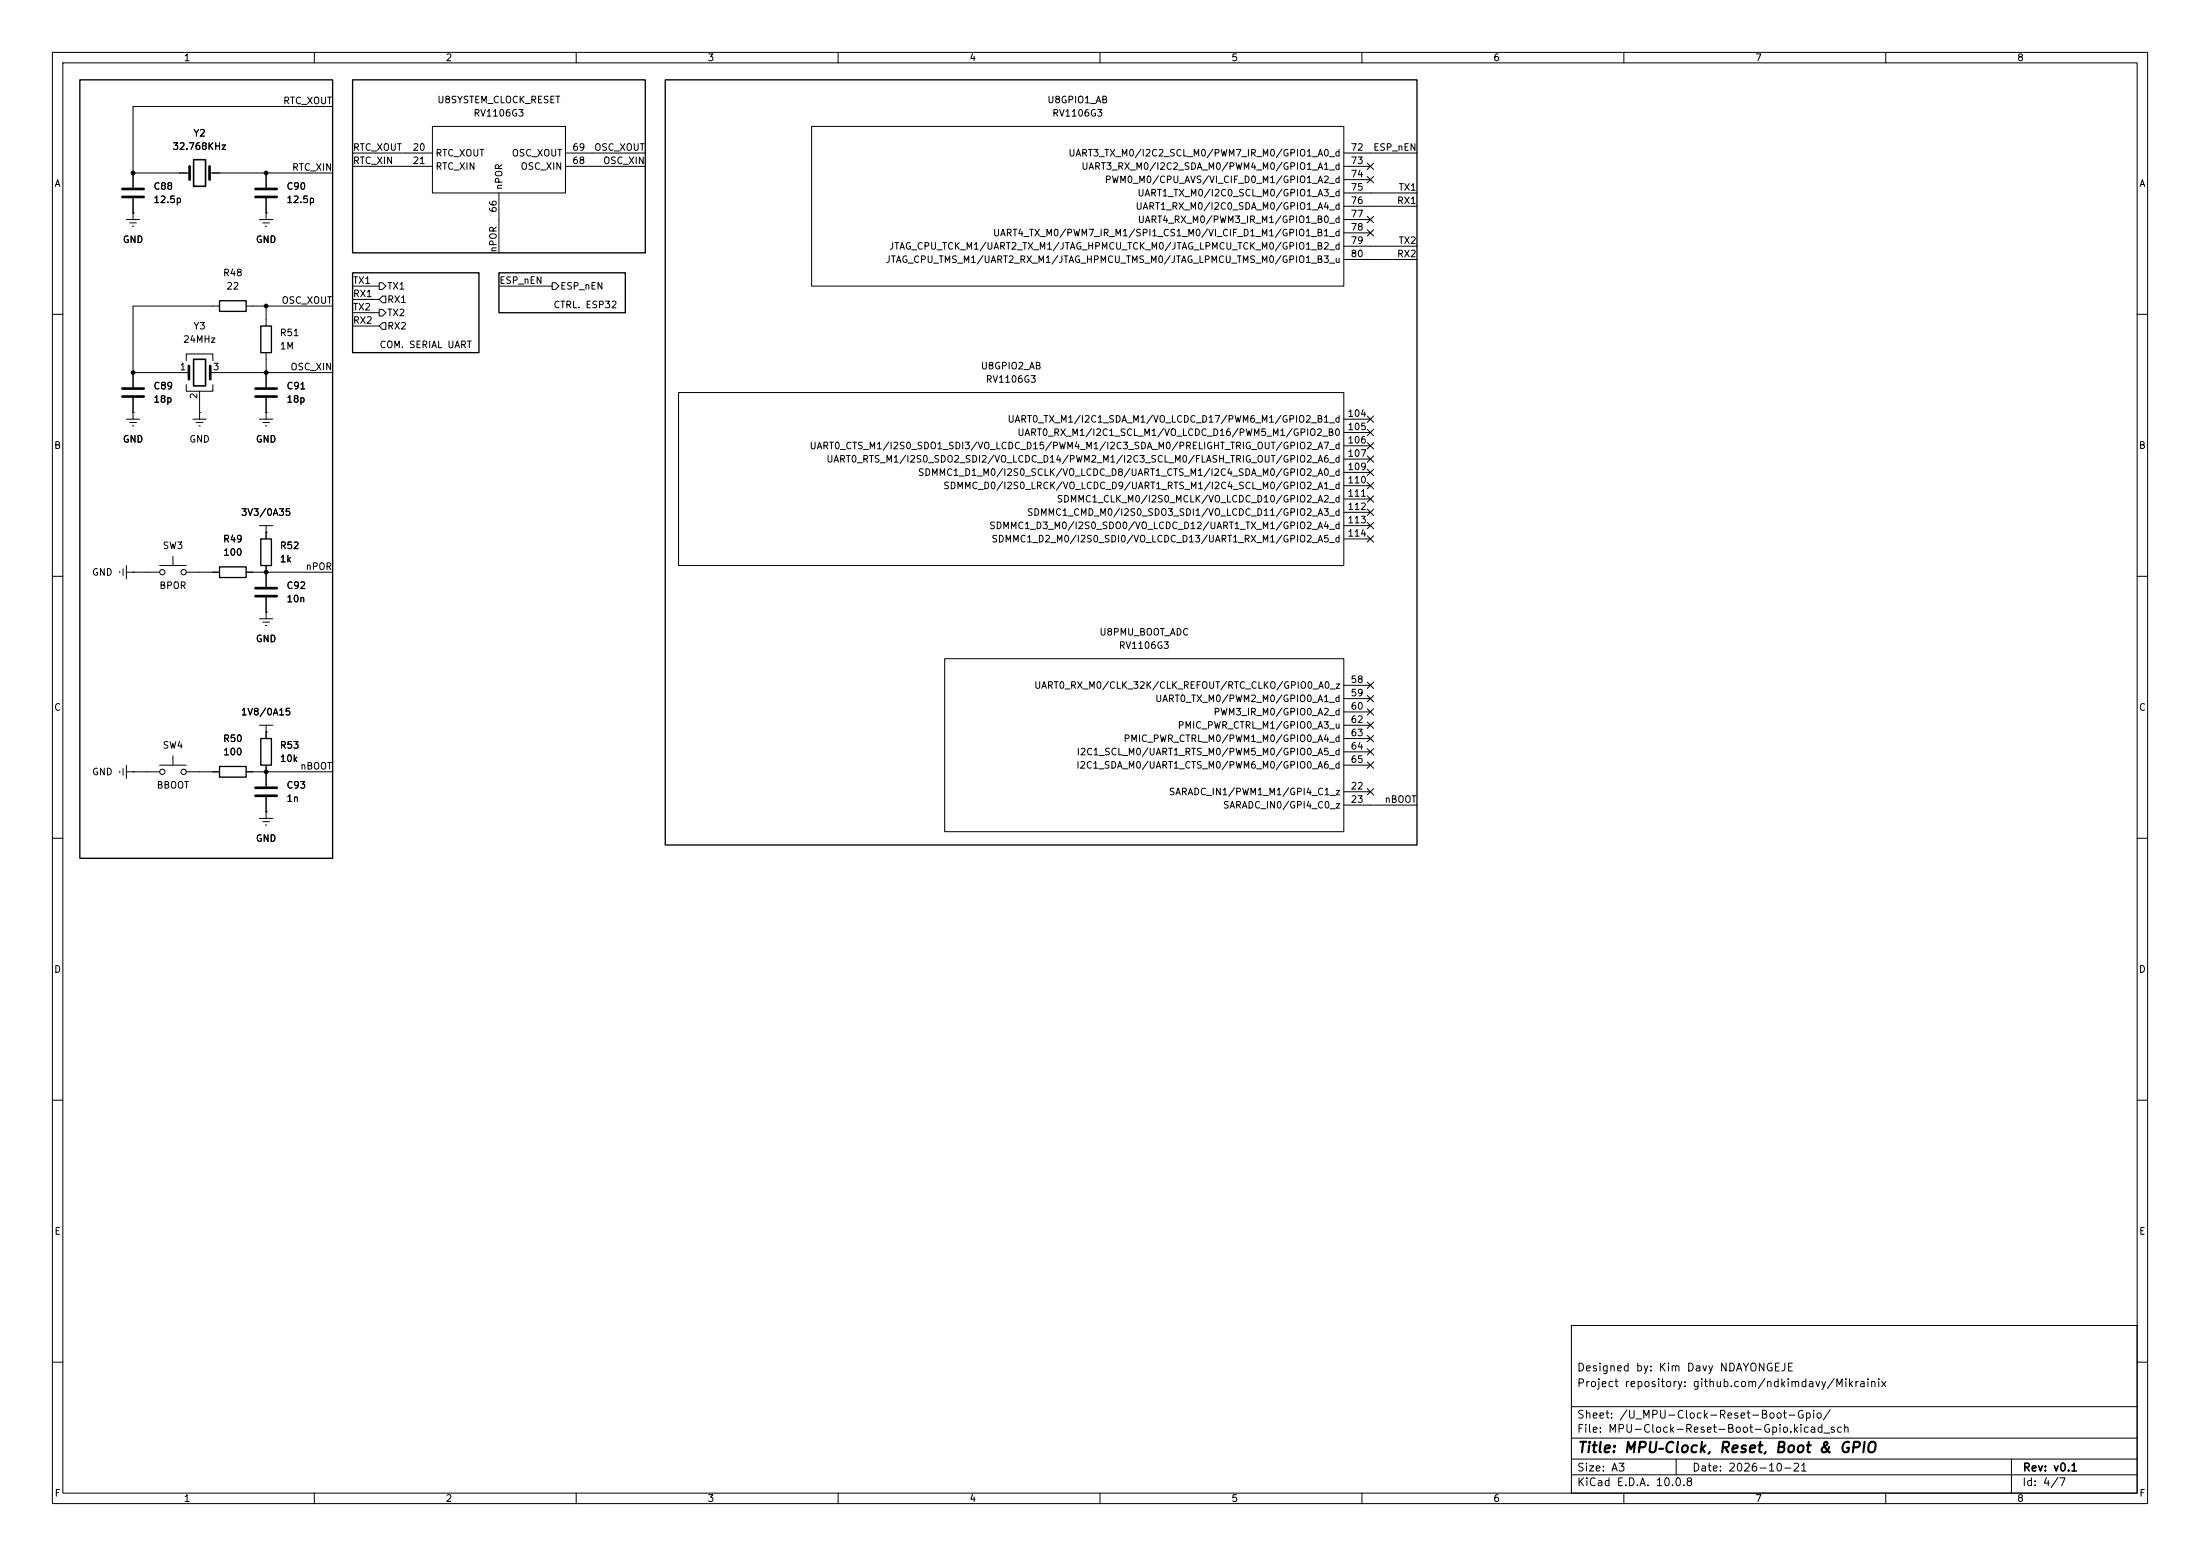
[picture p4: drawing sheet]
<svg xmlns="http://www.w3.org/2000/svg" width="420mm" height="297mm" viewBox="0 0 420 297" stroke-linecap="round" stroke-linejoin="round" font-family="sans-serif">
<g fill="none" stroke="#000" stroke-width=".19">
<path d="M10 10h400v277h-400zM12 12h396v273h-396zM60 10v2M110 10v2M160 10v2M210 10v2M260 10v2M310 10v2M360 10v2M25.4 37.8v4.1M25.4 33h10.8M40 33h23.5"/>
<path d="M50.8 33v2.8M50.8 37.8v4.1M63.5 20.3h-38.1v15.5M67.3 29.2h15.2M67.3 31.8h15.2M82.5 24.1h25.4v12.7h-25.4zM95.2 36.8v11.5M107.9 29.2h15.3M107.9 31.8h15.3M154.9 24.1h101.6v30.5h-101.6zM256.5 29.2h14M256.5 31.8h5.1"/>
<path d="M256.5 34.3h5.1M256.5 36.8h14M256.5 39.4h14M261 33.7l1.2 1.2M261 31.1l1.2 1.3M262.2 33.7l-1.2 1.2M262.2 31.1l-1.2 1.3M24.1 41.9h2.6M24.8 42.5h1.2M25.3 43.2h.2M25.4 40.6h.1M41.9 58.4h-16.5v15.5"/>
<path d="M47 58.4h16.5M49.5 41.9h2.6M50.2 42.5h1.2M50.7 43.2h.2M50.8 40.6h.1M50.8 58.4v3.8M67.3 54.6h5.1M67.3 59.7h5.1M67.3 57.2h5.1M72.4 59.1h.6l.7 .6-.7 .6h-.6zM72.4 54h.6l.7 .6-.7 .6h-.6zM73 56.5h.7v1.3h-.7l-.6-.6z"/>
<path d="M95.2 54.6h10.2M105.4 54h.6l.7 .6-.7 .6h-.6zM256.5 41.9h5.1M256.5 44.5h5.1M256.5 47h14M256.5 49.5h14M261 43.8l1.2 1.3M261 41.3l1.2 1.2M262.2 43.8l-1.2 1.3M262.2 41.3l-1.2 1.2M10 60h2M25.4 78.7h.1"/>
<path d="M25.4 75.9v4.1M25.4 71.1h10.7M35.6 68.8v-1.2h5v1.2M35.6 73.4v1.3h5v-1.3M38.1 78.7h.1M38.1 74.7v5.3M40.1 71.1h23.4M50.8 78.7h.1M50.8 67.3v6.6M50.8 75.9v4.1M67.3 62.2h5.1M73 61.6h.7v1.3h-.7l-.6-.7z"/>
<path d="M129.5 74.9h127v33.1h-127zM261 79.4l1.2 1.2M262.2 79.4l-1.2 1.2M408 60h2M24.1 80h2.6M24.8 80.6h1.2M25.3 81.3h.2M36.8 80h2.6M37.5 80.6h1.2M38 81.3h.2M49.5 80h2.6M50.2 80.6h1.2"/>
<path d="M50.7 81.3h.2M256.5 80h5.1M256.5 82.6h5.1M256.5 85.1h5.1M256.5 87.6h5.1M256.5 90.2h5.1M256.5 92.7h5.1M256.5 95.3h5.1M256.5 97.8h5.1M261 97.2l1.2 1.2M261 81.9l1.2 1.3M261 89.6l1.2 1.2"/>
<path d="M261 92.1l1.2 1.2M261 99.7l1.2 1.2M261 94.6l1.2 1.3M261 84.5l1.2 1.2M261 87l1.2 1.2M262.2 97.2l-1.2 1.2M262.2 81.9l-1.2 1.3M262.2 89.6l-1.2 1.2M262.2 92.1l-1.2 1.2M262.2 99.7l-1.2 1.2M262.2 94.6l-1.2 1.3M262.2 84.5l-1.2 1.2"/>
<path d="M262.2 87l-1.2 1.2M10 110h2M22.9 109.1v.2M23.5 108.6v1.3M24.1 109.2h6.4M24.1 108v2.5M25.4 109.2h.1M30.5 108h5.1M33 106.2v1.8M35.6 109.2h6.3M47 109.2h16.5M49.5 100.3h2.6"/>
<path d="M49.5 118.1h2.6M50.2 118.7h1.2M50.7 119.4h.2M50.8 101.6h.1M50.8 116.8h.1M50.8 100.3v2.6M50.8 108v4M50.8 114v4.1M256.5 100.3h5.1M256.5 102.9h5.1M261 102.3l1.2 1.2M262.2 102.3l-1.2 1.2"/>
<path d="M408 110h2M49.5 138.4h2.6M50.8 139.7h.1M50.8 138.4v2.6M180.3 125.7h76.2v33.1h-76.2zM256.5 130.8h5.1M256.5 133.4h5.1M256.5 135.9h5.1M256.5 138.4h5.1M261 137.8l1.2 1.2M261 135.3l1.2 1.2M261 132.7l1.2 1.3"/>
<path d="M261 130.2l1.2 1.2M262.2 137.8l-1.2 1.2M262.2 135.3l-1.2 1.2M262.2 132.7l-1.2 1.3M262.2 130.2l-1.2 1.2M10 160h2M22.9 147.2v.2M23.5 146.7v1.3M24.1 146.1v2.5M24.1 147.3h6.4M25.4 147.3h.1M30.5 146.1h5.1"/>
<path d="M33 144.3v1.8M35.6 147.3h6.3M47 147.3h16.5M49.5 156.2h2.6M50.2 156.8h1.2M50.7 157.5h.2M50.8 154.9h.1M50.8 146.1v4M50.8 152.1v4.1M256.5 151.1h5.1M256.5 153.7h14M256.5 141h5.1"/>
<path d="M256.5 143.5h5.1M256.5 146.1h5.1M261 140.4l1.2 1.2M261 142.9l1.2 1.2M261 145.4l1.2 1.3M261 150.5l1.2 1.2M262.2 140.4l-1.2 1.2M262.2 142.9l-1.2 1.2M262.2 145.4l-1.2 1.3M262.2 150.5l-1.2 1.2M408 160h2M10 210h2"/>
<path d="M408 210h2M300 253h108v32h-108zM10 260h2M300 278.5h108M300 274.5h108M300 268.5h108M320 278.5v3M384 278.5v6.5M408 260h2M60 285v2M110 285v2M160 285v2"/>
<path d="M210 285v2M260 285v2M300 281.5h108M310 285v2M360 285v2"/>
<circle cx="31" cy="109.2" r=".51"/>
<circle cx="35.1" cy="109.2" r=".51"/>
<circle cx="31" cy="147.3" r=".51"/>
<circle cx="35.1" cy="147.3" r=".51"/>
</g>
<path d="M15.2 15.2h48.3v148.6h-48.3zM67.3 15.2h55.9v33.1h-55.9zM127 15.2h143.5v146.1h-143.5zM41.9 57.4h5.1v2h-5.1zM67.3 52.1h24.1v15.2h-24.1zM95.2 52.1h24.2v7.6h-24.2zM49.8 62.2h2v5.1h-2zM41.9 108.2h5.1v2h-5.1zM49.8 102.9h2v5.1h-2zM41.9 146.3h5.1v2h-5.1zM49.8 141h2v5.1h-2z" fill="none" stroke="#000" stroke-width=".25"/>
<g fill="none" stroke="#000" stroke-width=".51">
<path d="M23.4 36.1h4M23.4 37.6h4M36.2 31.8v2.5M40 31.8v2.5M48.8 36.1h4M48.8 37.6h4M23.4 74.2h4M23.4 75.7h4M36.1 69.9v2.5M40.1 69.9v2.5M48.8 74.2h4M48.8 75.7h4"/>
<path d="M48.8 112.3h4M48.8 113.8h4M48.8 150.4h4M48.8 151.9h4"/>
</g>
<path d="M37 30.5h2.2v5.1h-2.2zM37 68.6h2.2v5.1h-2.2z" fill="none" stroke="#000" stroke-width=".3"/>
<g fill="#000">
<circle cx="25.4" cy="33" r=".46"/>
<circle cx="50.8" cy="33" r=".46"/>
<circle cx="50.8" cy="58.4" r=".46"/>
<circle cx="25.4" cy="71.1" r=".46"/>
<circle cx="50.8" cy="71.1" r=".46"/>
<circle cx="50.8" cy="109.2" r=".46"/>
<circle cx="50.8" cy="147.3" r=".46"/>
</g>
<text font-size="2" x="301" y="277.8">Title: MPU–Clock, Reset, Boot &amp; GPIO</text>
<g font-size="1.5">
<text x="300.9" y="262.1">Designed by: Kim Davy NDAYONGEJE</text>
<text x="300.9" y="265.1">Project repository: github.com/ndkimdavy/Mikrainix</text>
<text x="300.9" y="273.8">File: MPU-Clock-Reset-Boot-Gpio.kicad_sch</text>
<text x="300.9" y="271.1">Sheet: /U_MPU-Clock-Reset-Boot-Gpio/</text>
<text x="300.9" y="281.2">Size: A3</text>
<text x="322.9" y="281.2">Date: 2026-10-21</text>
<text x="386" y="281.2">Rev: v0.1</text>
<text x="300.9" y="284">KiCad E.D.A. 10.0.8</text>
<text x="385.9" y="284">Id: 4/7</text>
</g>
<g font-size="1.3">
<text x="35" y="12">1</text>
<text x="85" y="12">2</text>
<text x="135" y="12">3</text>
<text x="185" y="12">4</text>
<text x="235" y="12">5</text>
<text x="285" y="12">6</text>
<text x="335" y="12">7</text>
<text x="385" y="12">8</text>
<text x="54" y="20.2">RTC_XOUT</text>
<text x="83.4" y="20">U8SYSTEM_CLOCK_RESET</text>
<text x="90.3" y="22.6">RV1106G3</text>
<text x="199.8" y="20">U8GPIO1_AB</text>
<text x="200.8" y="22.6">RV1106G3</text>
<text x="32.8" y="28.9">32.768KHz</text>
<text x="36.8" y="26.4">Y2</text>
<text x="67.3" y="29.1">RTC_XOUT</text>
<text x="78.7" y="29.1">20</text>
<text x="109.2" y="29.1">69</text>
<text x="113.3" y="29.1">OSC_XOUT</text>
<text x="257.7" y="29.1">72</text>
<text x="262.1" y="29.1">ESP_nEN</text>
<text x="10.3" y="36">A</text>
<text x="55.7" y="32.9">RTC_XIN</text>
<text x="67.3" y="31.6">RTC_XIN</text>
<text x="78.7" y="31.6">21</text>
<text x="83" y="30.2">RTC_XOUT</text>
<text x="83" y="32.7">RTC_XIN</text>
<text x="97.6" y="30.2">OSC_XOUT</text>
<text x="99.3" y="32.7">OSC_XIN</text>
<text x="109.2" y="31.6">68</text>
<text x="115" y="31.6">OSC_XIN</text>
<text x="203.9" y="30.2">UART3_TX_M0/I2C2_SCL_M0/PWM7_IR_M0/GPIO1_A0_d</text>
<text x="206.3" y="32.7">UART3_RX_M0/I2C2_SDA_M0/PWM4_M0/GPIO1_A1_d</text>
<text x="210.8" y="35.3">PWM0_M0/CPU_AVS/VI_CIF_D0_M1/GPIO1_A2_d</text>
<text x="257.7" y="31.6">73</text>
<text x="257.7" y="34.2">74</text>
<text x="408.3" y="36">A</text>
<text x="29.2" y="36.5">C88</text>
<text x="29.2" y="39.1">12.5p</text>
<text x="54.6" y="36.5">C90</text>
<text x="54.6" y="39.1">12.5p</text>
<text x="95.1" y="40.7" transform="rotate(-90 95.1 40.7)">66</text>
<text x="96.2" y="36.3" transform="rotate(-90 96.2 36.3)">nPOR</text>
<text x="216.7" y="40.3">UART1_RX_M0/I2C0_SDA_M0/GPIO1_A4_d</text>
<text x="217" y="37.8">UART1_TX_M0/I2C0_SCL_M0/GPIO1_A3_d</text>
<text x="257.7" y="36.7">75</text>
<text x="257.7" y="39.2">76</text>
<text x="257.7" y="41.8">77</text>
<text x="266.6" y="39.2">RX1</text>
<text x="266.9" y="36.7">TX1</text>
<text x="23.3" y="46.7">GND</text>
<text x="48.7" y="46.7">GND</text>
<text x="169.6" y="48">JTAG_CPU_TCK_M1/UART2_TX_M1/JTAG_HPMCU_TCK_M0/JTAG_LPMCU_TCK_M0/GPIO1_B2_d</text>
<text x="189.5" y="45.4">UART4_TX_M0/PWM7_IR_M1/SPI1_CS1_M0/VI_CIF_D1_M1/GPIO1_B1_d</text>
<text x="217.1" y="42.9">UART4_RX_M0/PWM3_IR_M1/GPIO1_B0_d</text>
<text x="257.7" y="44.3">78</text>
<text x="257.7" y="46.9">79</text>
<text x="266.9" y="46.9">TX2</text>
<text x="42.5" y="53">R48</text>
<text x="95.1" y="48.3" transform="rotate(-90 95.1 48.3)">nPOR</text>
<text x="169" y="50.5">JTAG_CPU_TMS_M1/UART2_RX_M1/JTAG_HPMCU_TMS_M0/JTAG_LPMCU_TMS_M0/GPIO1_B3_u</text>
<text x="257.7" y="49.4">80</text>
<text x="266.6" y="49.4">RX2</text>
<text x="43.1" y="55.6">22</text>
<text x="53.7" y="58.3">OSC_XOUT</text>
<text x="67.3" y="59.6">TX2</text>
<text x="67.3" y="54.5">TX1</text>
<text x="67.3" y="57">RX1</text>
<text x="73.8" y="55.6">TX1</text>
<text x="73.8" y="58.1">RX1</text>
<text x="95.2" y="54.5">ESP_nEN</text>
<text x="105.6" y="59.1">CTRL. ESP32</text>
<text x="106.8" y="55.6">ESP_nEN</text>
<text x="34.9" y="65.7">24MHz</text>
<text x="36.8" y="63.2">Y3</text>
<text x="53.3" y="64.5">R51</text>
<text x="67.3" y="62.1">RX2</text>
<text x="73.8" y="63.2">RX2</text>
<text x="73.8" y="60.7">TX2</text>
<text x="34.2" y="71">1</text>
<text x="40.5" y="71">3</text>
<text x="53.3" y="67">1M</text>
<text x="55.4" y="71">OSC_XIN</text>
<text x="72.4" y="66.8">COM. SERIAL UART</text>
<text x="187.1" y="70.8">U8GPIO2_AB</text>
<text x="29.2" y="74.6">C89</text>
<text x="29.2" y="77.2">18p</text>
<text x="38" y="76.3" transform="rotate(-90 38 76.3)">2</text>
<text x="54.6" y="74.6">C91</text>
<text x="54.6" y="77.2">18p</text>
<text x="188.1" y="73.4">RV1106G3</text>
<text x="192.2" y="81">UART0_TX_M1/I2C1_SDA_M1/VO_LCDC_D17/PWM6_M1/GPIO2_B1_d</text>
<text x="194.1" y="83.5">UART0_RX_M1/I2C1_SCL_M1/VO_LCDC_D16/PWM5_M1/GPIO2_B0</text>
<text x="257.1" y="79.9">104</text>
<text x="257.1" y="82.4">105</text>
<text x="10.2" y="86">B</text>
<text x="23.3" y="84.8">GND</text>
<text x="36" y="84.8">GND</text>
<text x="48.7" y="84.8">GND</text>
<text x="154.4" y="86.1">UART0_CTS_M1/I2S0_SDO1_SDI3/VO_LCDC_D15/PWM4_M1/I2C3_SDA_M0/PRELIGHT_TRIG_OUT/GPIO2_A7_d</text>
<text x="157.7" y="88.6">UART0_RTS_M1/I2S0_SDO2_SDI2/VO_LCDC_D14/PWM2_M1/I2C3_SCL_M0/FLASH_TRIG_OUT/GPIO2_A6_d</text>
<text x="257.1" y="85">106</text>
<text x="257.1" y="87.5">107</text>
<text x="408.2" y="86">B</text>
<text x="175.1" y="91.1">SDMMC1_D1_M0/I2S0_SCLK/VO_LCDC_D8/UART1_CTS_M1/I2C4_SDA_M0/GPIO2_A0_d</text>
<text x="180" y="93.7">SDMMC_D0/I2S0_LRCK/VO_LCDC_D9/UART1_RTS_M1/I2C4_SCL_M0/GPIO2_A1_d</text>
<text x="257.1" y="90">109</text>
<text x="257.1" y="92.6">110</text>
<text x="257.1" y="95.1">111</text>
<text x="45.9" y="98.8">3V3/0A35</text>
<text x="188.7" y="101.3">SDMMC1_D3_M0/I2S0_SDO0/VO_LCDC_D12/UART1_TX_M1/GPIO2_A4_d</text>
<text x="195.9" y="98.8">SDMMC1_CMD_M0/I2S0_SDO3_SDI1/VO_LCDC_D11/GPIO2_A3_d</text>
<text x="201.6" y="96.2">SDMMC1_CLK_M0/I2S0_MCLK/VO_LCDC_D10/GPIO2_A2_d</text>
<text x="257.1" y="97.7">112</text>
<text x="257.1" y="100.2">113</text>
<text x="31" y="105.1">SW3</text>
<text x="42.5" y="103.8">R49</text>
<text x="42.5" y="106.4">100</text>
<text x="53.3" y="105.1">R52</text>
<text x="53.3" y="107.6">1k</text>
<text x="189.2" y="103.8">SDMMC1_D2_M0/I2S0_SDI0/VO_LCDC_D13/UART1_RX_M1/GPIO2_A5_d</text>
<text x="257.1" y="102.7">114</text>
<text x="17.5" y="110.2">GND</text>
<text x="30.3" y="112.7">BPOR</text>
<text x="54.6" y="112.7">C92</text>
<text x="58.3" y="109.1">nPOR</text>
<text x="54.6" y="115.3">10n</text>
<text x="48.7" y="122.9">GND</text>
<text x="209.8" y="121.6">U8PMU_BOOT_ADC</text>
<text x="213.5" y="124.2">RV1106G3</text>
<text x="197.3" y="131.8">UART0_RX_M0/CLK_32K/CLK_REFOUT/RTC_CLKO/GPIO0_A0_z</text>
<text x="257.7" y="130.7">58</text>
<text x="10.2" y="136">C</text>
<text x="45.9" y="136.9">1V8/0A15</text>
<text x="220.4" y="134.3">UART0_TX_M0/PWM2_M0/GPIO0_A1_d</text>
<text x="231.6" y="136.9">PWM3_IR_M0/GPIO0_A2_d</text>
<text x="257.7" y="133.2">59</text>
<text x="257.7" y="135.8">60</text>
<text x="408.2" y="136">C</text>
<text x="31" y="143.2">SW4</text>
<text x="42.5" y="141.9">R50</text>
<text x="53.3" y="143.2">R53</text>
<text x="214.4" y="141.9">PMIC_PWR_CTRL_M0/PWM1_M0/GPIO0_A4_d</text>
<text x="224.7" y="139.4">PMIC_PWR_CTRL_M1/GPIO0_A3_u</text>
<text x="257.7" y="138.3">62</text>
<text x="257.7" y="140.8">63</text>
<text x="257.7" y="143.4">64</text>
<text x="17.5" y="148.3">GND</text>
<text x="42.5" y="144.5">100</text>
<text x="53.3" y="145.7">10k</text>
<text x="57.2" y="147.2">nBOOT</text>
<text x="205.4" y="147">I2C1_SDA_M0/UART1_CTS_M0/PWM6_M0/GPIO0_A6_d</text>
<text x="205.4" y="144.5">I2C1_SCL_M0/UART1_RTS_M0/PWM5_M0/GPIO0_A5_d</text>
<text x="257.7" y="145.9">65</text>
<text x="29.8" y="150.8">BBOOT</text>
<text x="54.6" y="150.8">C93</text>
<text x="54.6" y="153.4">1n</text>
<text x="223" y="152.1">SARADC_IN1/PWM1_M1/GPI4_C1_z</text>
<text x="233.4" y="154.6">SARADC_IN0/GPI4_C0_z</text>
<text x="257.7" y="151">22</text>
<text x="257.7" y="153.5">23</text>
<text x="264.2" y="153.5">nBOOT</text>
<text x="48.7" y="161">GND</text>
<text x="10.2" y="186">D</text>
<text x="408.2" y="186">D</text>
<text x="10.3" y="236">E</text>
<text x="408.3" y="236">E</text>
<text x="10.3" y="286">F</text>
<text x="35" y="287">1</text>
<text x="85" y="287">2</text>
<text x="135" y="287">3</text>
<text x="185" y="287">4</text>
<text x="235" y="287">5</text>
<text x="285" y="287">6</text>
<text x="335" y="287">7</text>
<text x="385" y="287">8</text>
<text x="408.3" y="286">F</text>
</g>
</svg>
